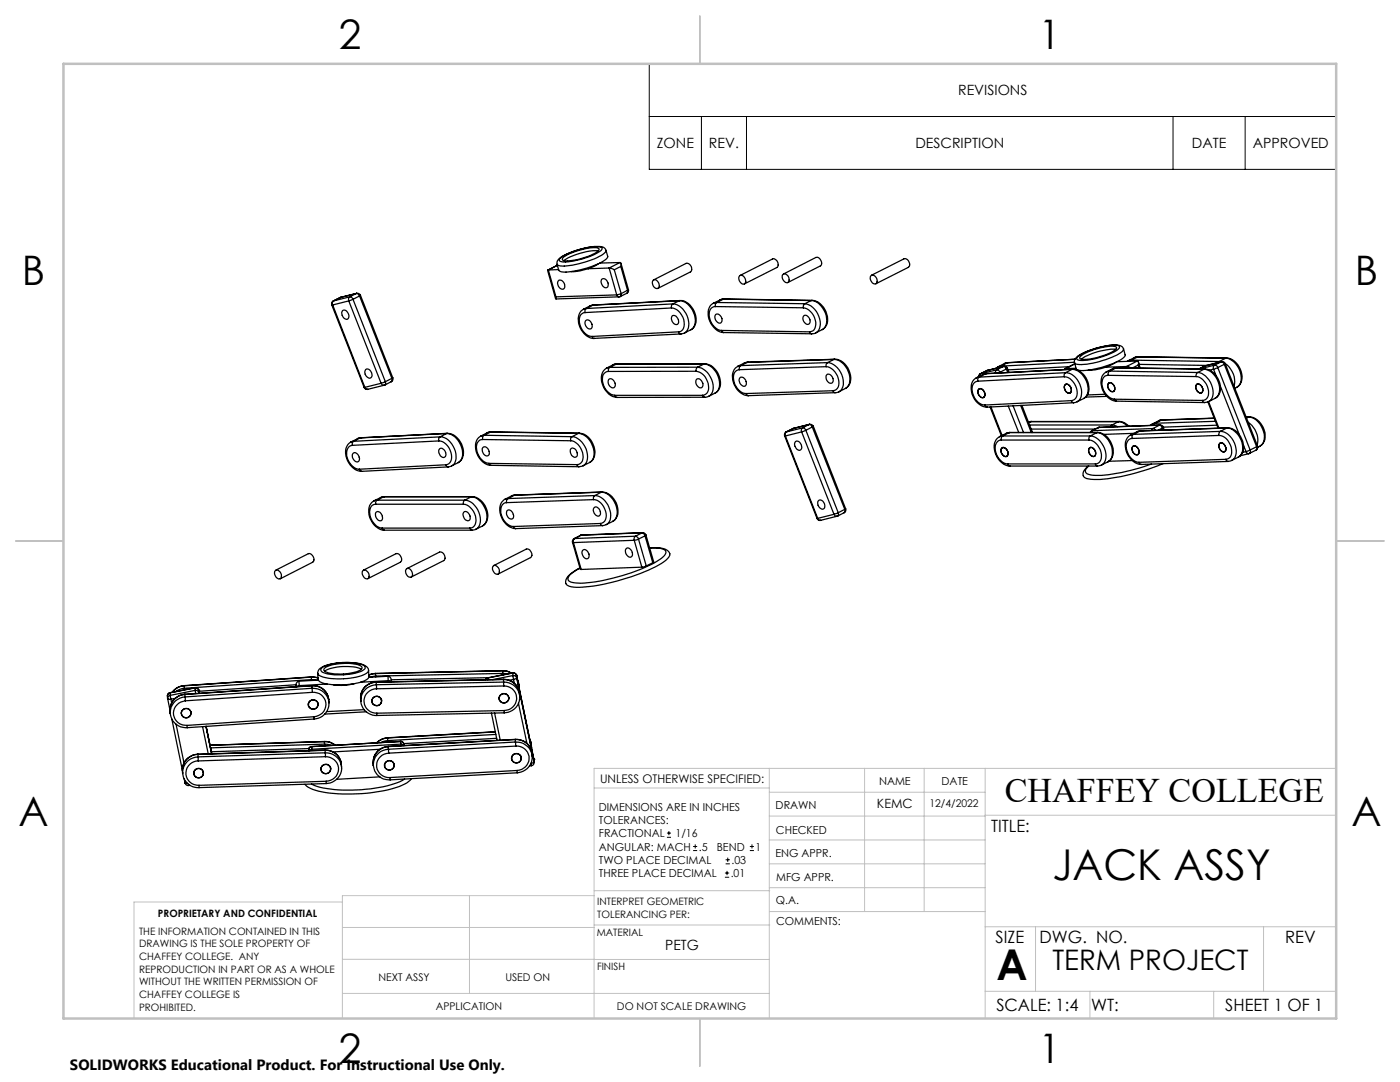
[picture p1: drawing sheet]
<svg xmlns="http://www.w3.org/2000/svg" width="279mm" height="216mm" viewBox="0 0 279 216" stroke-linecap="round" stroke-linejoin="round" font-family="sans-serif">
<g fill="none" stroke="#000" stroke-width=".25">
<path d="M67.8 59.4l.1-.1-1.4 .7M69.8 59.2a.63 .63 0 0 0-.2 .8M69.8 59.2l.4 .1 .2 .4M69.8 59.2l-3.2 .8M70.4 59.7l-.8 .3M70.4 59.7l6.5 16.5M71.1 58.6l.4 .1 .3 .4M71.1 58.6l-1.3 .6M71.2 58.5a.66 .66 0 0 1 .7 .4M71.2 58.5l-3.3 .9-1.3 .6M71.2 58.5l-.1 .1M71.8 59.1l-1.4 .6"/>
<path d="M71.8 59.1l6.4 16.4M71.9 58.9l-.1 .2M71.9 58.9l6.5 16.5M109.4 53.9l-.1 .1 1.6 5.6M109.4 53.9l1.8-1-1.9 1M109.4 53.9l1.5 5.3M110.9 59.2v.5l12.6-.5M111.2 52.7v.1a3.9 3.9 0 0 0 3 .1l.7-.1a12.6 12.6 0 0 0 5.9-2.5l.1-.3 .4 1.2a3.4 3.4 0 0 1-2.3 1.6 15.5 15.5 0 0 1-7.1 1.4l-.4-.3zM111.4 56.1a.9 .9 0 0 1 1 0 .9 .9 0 0 1 .3 .9 .57 .57 0 0 1-.4 .7 .57 .57 0 0 1-.7-.3l-.2-.3a.96 .96 0 0 1 0-1zM111.5 53.8l-2.1 .1M111.9 51.5a13.8 13.8 0 0 1 8-2.2l.2 .1 .1 .3a8.3 8.3 0 0 1-4.6 2.1 6.8 6.8 0 0 1-3.9 .3l-.1-.3zM112.4 51.4a11.7 11.7 0 0 1 6.9-1.9l.3 .3a7.7 7.7 0 0 1-4.3 2 4.4 4.4 0 0 1-3 .1z"/>
<path d="M117.4 53.6a9.7 9.7 0 0 1-3.5 .6M119.4 52.6l-2 1M119.4 50.1a12.4 12.4 0 0 0-6.9 1.9M120.1 55.8a.83 .83 0 0 1 1.3 .7 .61 .61 0 0 1-.2 .9 .61 .61 0 0 1-.9-.3l-.4-.9zM120.9 50l-.2-.5a4.2 4.2 0 0 0-3.1-.2l-.6 .1a12.2 12.2 0 0 0-5.6 2.5l-.2 .4v.4M121.6 53.5l1 .3M121.6 53.5l1.5 5.3M121.6 53.5l-4.2 .1M122.6 53.8l1.4 4.8M123.1 58.8l.2 .4h.2M123.1 58.8l-12.2 .4M123.7 52.4a.49 .49 0 0 1 .2 .8"/>
<path d="M123.7 52.4l-2.1 1.1M123.7 52.4l-4 .1M123.8 59.2h-.3M123.9 53.2l-1.3 .6M123.9 53.2l1.3 4.7M123.9 52.6l1.5 5.2M124 58.6l-.9 .2M124 58.6l-.2 .6M125.1 58.5l-1.3 .7M125.2 57.9l.1 .4-.2 .2M125.2 57.9l-1.2 .7M125.4 57.8l-.1 .5-.2 .2"/>
<path d="M125.4 57.8l-.2 .1M130.4 55.9a1 1 0 0 1 1 .3 1 1 0 0 1 .1 1.1 .77 .77 0 0 1-.9 .1 .77 .77 0 0 1-.4-.8zM130.5 55.8l6.4-3.2a1.04 1.04 0 0 1 1 .5 1.04 1.04 0 0 1-.1 1.2l-6.5 3.2M135.7 60a3.7 3.7 0 0 1 3.2 4l-.3 1.1-.7 .7M135.7 60h-.1M135.7 60l-17.4 .9M144.4 59.7h-.4l-1.6 .8M144.4 59.7l-1.3 .7M144.4 59.7l17.5 .3M144.5 59.7l-.8 .2M144.5 59.7h-.1M144.5 59.7l17.6 .2"/>
<path d="M147.6 55a.97 .97 0 0 1 1.1 .5 .97 .97 0 0 1-.2 1.2 1.12 1.12 0 0 1-.9-1.7zM147.7 55l6.5-3.3a1.03 1.03 0 0 1 1 .5 1.03 1.03 0 0 1-.2 1.2l-6.4 3.3M156.1 54.9a.82 .82 0 0 1 1-.1 .82 .82 0 0 1 .4 .8 .59 .59 0 0 1-.4 .8 .59 .59 0 0 1-.7-.4l-.3-.6zM156.4 54.7l6.4-3.3a1.06 1.06 0 0 1 1 .5 1.06 1.06 0 0 1-.1 1.2l-6.5 3.3M161.9 60a4 4 0 0 1 3.1 4 1.84 1.84 0 0 1-.9 1.8M161.9 60l-1.3 .6M162.1 59.9a3.7 3.7 0 0 1 2.6 5.3l-.6 .6M162.1 59.9l-.2 .1M173.8 55a.97 .97 0 0 1 1.1 .5 .97 .97 0 0 1-.2 1.2 1.12 1.12 0 0 1-.9-1.7zM173.9 54.9l6.5-3.3a1.04 1.04 0 0 1 1 .6 1.04 1.04 0 0 1-.1 1.1l-6.5 3.3M66.2 60.9h.2M66.2 60.9l6.5 16.4"/>
<path d="M66.4 60.9l6.4 16.4M66.5 60a.65 .65 0 0 0-.3 .9M66.5 60h.1M66.6 60l-.3 .5 .1 .4M68.4 62a1.03 1.03 0 0 1 1 .3 1.03 1.03 0 0 1 .2 1.1l-.1 .2a1.03 1.03 0 0 1-1.1-.3 1.03 1.03 0 0 1-.1-1.1zM69.6 60l6.5 16.5M69.6 60l-3.2 .9M72.7 77.3a.57 .57 0 0 0 .7 .4M72.7 77.3h.1M72.8 77.3l.3 .3 .3 .1M73 73.7a1.03 1.03 0 0 1 1.1 .4 1.03 1.03 0 0 1 .1 1.1 .65 .65 0 0 1-.7 .2 .65 .65 0 0 1-.5-.4l-.2-.6zM76.1 76.5l.2 .3 .4 .1"/>
<path d="M76.1 76.5l-3.3 .8M76.7 76.9l-3.3 .8M76.8 76.8l-.1 .1M76.9 76.2l-.8 .3M76.9 76.2l.1 .3-.2 .3M78.1 76.2l-1.3 .6M78.2 75.5v.5l-.1 .2M78.2 75.5l-1.3 .7M78.4 75.4a.59 .59 0 0 1-.3 .8M78.4 75.4l-.2 .1M116.5 61.7a2.77 2.77 0 0 0-.7 3.7 3.2 3.2 0 0 0 2.8 2.1M116.8 62.4a1.44 1.44 0 0 0-1.2 2 3.1 3.1 0 0 0 2.6 2.7"/>
<path d="M116.8 64a.7 .7 0 0 1 1.2 .4l.1 .3a.61 .61 0 0 1-.1 .9 .61 .61 0 0 1-.9-.3l-.4-.8zM117 61.6l-.3 .4 .1 .4M117 61.6l-.5 .1M118.2 67.1l.1 .3 .3 .1M118.3 60.9h.2l-.8 .2M118.3 60.9l-1.8 .8M118.3 60.9l-1.3 .7M121.1 73.4a2.63 2.63 0 0 0-.7 3.6 3.3 3.3 0 0 0 2.8 2.3M121.4 74.1a1.42 1.42 0 0 0-1.2 1.9 3.2 3.2 0 0 0 2.5 2.9M121.5 75.7a.95 .95 0 0 1 1.3 1.1 .58 .58 0 0 1-.4 .6 .58 .58 0 0 1-.7-.4l-.3-.5zM121.7 73.3l-.2 .2-.1 .6M121.7 73.3l-.6 .1"/>
<path d="M122.4 72.8l-1.3 .6M122.7 78.9l.5 .4M122.7 78.9h17.5M123 72.6l-.6 .2M123 72.6l-1.3 .7M123 72.6h17.5M123.2 72.6l-.8 .2M123.2 72.6h-.2M123.2 72.6h17.5M134 61.5a3.1 3.1 0 0 1 2.2 4.3l-.5 .4h-.3M134 61.5l-17.2 .9M134.2 63a1.11 1.11 0 0 1 1.1 .6 1.11 1.11 0 0 1-.1 1.1 1.11 1.11 0 0 1-1-.5 1.11 1.11 0 0 1 0-1.2z"/>
<path d="M134.3 60.6l-.3 .5v.4M134.3 60.6a4 4 0 0 1 2.9 5.2l-.6 .7M134.3 60.6l-17.3 1M135.4 66.2l.2 .3 .3 .1M135.4 66.2l-17.2 .9M135.6 60a3.9 3.9 0 0 1 3.2 3.9l-.1 .5a1.68 1.68 0 0 1-.8 1.4l-1.3 .7M135.6 60l-1.3 .6M135.9 66.6l-17.3 .9M136.6 66.5l-.7 .1M138.9 74.1a3.1 3.1 0 0 1 2.2 4.4l-.9 .4M138.9 74.1h-17.5M139 75.7a.95 .95 0 0 1 1.3 1.1 .58 .58 0 0 1-.4 .6 .58 .58 0 0 1-.7-.4l-.3-.5z"/>
<path d="M139.2 73.3l-.2 .2-.1 .6M139.2 73.3a4 4 0 0 1 3 4.9l-.4 .6-.4 .3M139.2 73.3h-17.5M140.2 78.9l.2 .3 .3 .1M140.5 72.6a3.9 3.9 0 0 1 2.8 5.3l-.6 .5M140.5 72.6l-1.3 .7M140.7 72.6a3.7 3.7 0 0 1 2.7 5.2l-.7 .6M140.7 72.6h-.2M140.7 79.3h-17.5M141.4 79.1l-.7 .2M142.4 60.5a2.62 2.62 0 0 0-.8 3.6 3.4 3.4 0 0 0 2.8 2.3M142.7 78.4l-1.3 .7"/>
<path d="M142.8 61.2a1.59 1.59 0 0 0-1.2 2.3 3 3 0 0 0 2.4 2.4M142.8 61.2l17.5 .2M142.8 62.8a1 1 0 0 1 1.1 .2 1 1 0 0 1 .2 1.1 .58 .58 0 0 1-.6 .4 .58 .58 0 0 1-.5-.4l-.3-.6zM143.1 60.4a.65 .65 0 0 0-.3 .8M143.1 60.4l-.7 .1M143.1 60.4l17.5 .2M144 65.9l.1 .4 .3 .1M144 65.9l17.6 .3M144.4 66.4l17.6 .2M147.2 73.1a2.68 2.68 0 0 0-.7 3.7 3.3 3.3 0 0 0 2.9 2.2M147.6 73.8a1.46 1.46 0 0 0-1.2 1.9 3.1 3.1 0 0 0 2.5 2.8M147.8 75.3a1.09 1.09 0 0 1 1 .6 1.09 1.09 0 0 1-.1 1.1 1.09 1.09 0 0 1-1-.5 1.09 1.09 0 0 1 .1-1.2z"/>
<path d="M147.8 73l-.2 .2v.6M148.5 72.5l-1.3 .6 .6-.1M148.9 78.5l.2 .3 .3 .2M149.1 72.3l-.6 .2M149.1 72.3l-1.3 .7M149.3 72.2l-.8 .3M149.3 72.2l-.2 .1M160.3 61.4a3.2 3.2 0 0 1 2.2 4.4l-.9 .4M160.4 63.1a.97 .97 0 0 1 1.1 .2 .97 .97 0 0 1 .1 1.1 .59 .59 0 0 1-.5 .3 .59 .59 0 0 1-.6-.4l-.2-.5zM160.6 60.6a.69 .69 0 0 0-.3 .8M160.6 60.6a4 4 0 0 1 2.8 5.3l-.6 .5M161.6 66.2l.1 .3 .3 .1"/>
<path d="M162.8 66.4l-.8 .2M164.1 65.8l-1.3 .6M164.9 73.2a3.2 3.2 0 0 1 2.2 4.3l-.2 .3-.7 .2M164.9 73.2l-17.3 .6M165.1 74.7a1.09 1.09 0 0 1 1 .6 1.09 1.09 0 0 1-.1 1.1 1.09 1.09 0 0 1-1-.5 1.09 1.09 0 0 1 .1-1.2zM165.1 72.4l-.2 .4v.4M165.1 72.4a4 4 0 0 1 2.9 5.2l-.6 .6M165.1 72.4l-17.3 .6M166.2 78l.3 .3 .2 .1M166.2 78l-17.3 .5M166.4 71.7a3.8 3.8 0 0 1 3.2 3.9 1.93 1.93 0 0 1-.9 1.9M166.4 71.7l-1.3 .7"/>
<path d="M166.4 71.7l-17.3 .6M166.6 71.7a3.7 3.7 0 0 1 2.8 5.2l-.7 .6M166.6 71.7h-.2M166.6 71.7l-17.3 .5M166.7 78.4l-17.3 .6M167.4 78.2l-.7 .2M168.7 77.5l-1.3 .7M194.9 75.4a2.71 2.71 0 0 0-.7 3.7 3.4 3.4 0 0 0 2.8 2.1M195.2 76.1a1.68 1.68 0 0 0-1.1 2.4 2.88 2.88 0 0 0 2.5 2.3M195.3 77.7a.9 .9 0 0 1 .9 .1 .9 .9 0 0 1 .4 .9 .57 .57 0 0 1-.4 .7 .57 .57 0 0 1-.7-.4l-.3-.5zM195.3 77.7a.96 .96 0 0 1 1.1 .5 .96 .96 0 0 1-.2 1.1 1.12 1.12 0 0 1-.9-1.6zM195.4 75.2l-.2 .4v.5"/>
<path d="M195.6 77.5l-.2 .1M195.6 74.6l-.3 .6M195.7 74.6l-.3 .5M195.7 74.6h-.1M196.1 74.8l-1.3 .6 .6-.2M196.4 79.2l-.1 .1M196.7 74.6l.2-.1-.8 .3M196.7 74.6l-.6 .2M196.7 74.6l-1.3 .6M196.9 73.9h.1M196.9 73.9l-1.3 .7M197 73.9l-1.3 .7"/>
<path d="M198.9 73.8l.4 .1 .3 .4M198.9 73.8l-.1 .1-.1 .6M198.9 73.8l-3.2 .8M199.2 73.2l-.4 .3M199.6 74.3l-.4 .1M199.6 74.3v.1M199.7 73.1l-.2 .2M199.7 73.1l-.5 .1M200.2 73.1l.3 .1 .3 .4M200.2 73.1l-1.3 .7M200.3 73.1l.5 .1 .2 .3M200.3 73.1l-3.3 .8"/>
<path d="M200.3 73.1h-.1M200.5 72.5l-1.3 .7M200.8 73.6l-1.2 .7M200.8 73.6l.3 .7M201 72.4l-.5 .1M201 73.5l-.2 .1M201 73.5l.4 .8M201 72.4l-1.3 .7M201.2 72.4l-.8 .2M201.2 72.4h-.2M201.2 72.4l13.4-.7-13.6 .7M212.4 75.2a3.1 3.1 0 0 1 2.3 4.3l-.9 .4"/>
<path d="M212.4 75.2l-17.2 .9M212.5 76.8l.2-.1a1.01 1.01 0 0 1 1 .6 1.01 1.01 0 0 1-.3 1.2 1.21 1.21 0 0 1-.9-1.7zM212.6 76.8a.97 .97 0 0 1 1.1 .5 .97 .97 0 0 1-.2 1.1 1.09 1.09 0 0 1-.9-1.6zM212.6 73.6l1.9-1-1.8 1M212.7 74.4l-.3 .4v.4M212.7 74.4a3.9 3.9 0 0 1 3.1 4.3 1.75 1.75 0 0 1-.8 1.5M212.7 74.4l-17.3 .8M212.7 73.6h-.2l.1 .1M212.7 73.6v.1M212.8 76.6l-.1 .1M213.4 73.2l-12.2 .6M213.7 78.3l-.2 .1"/>
<path d="M213.8 79.9l.5 .5M213.8 79.9l-17.2 .9M214 73.7a4 4 0 0 1 2.9 5.2l-.6 .6-1.3 .7M214 73.7l-1.3 .7M214.1 73.7a3.7 3.7 0 0 1 2.7 5.4l-.5 .4M214.1 73.7h-.1M214.1 73.7l-17.4 .9M214.4 72.3l-14.7 .8M214.7 73.5l-2 .1M215.1 71.1a13.8 13.8 0 0 1 8.1-2.1h.1a.58 .58 0 0 1-.4 .9 13.8 13.8 0 0 1-7.7 1.9l-.3-.2zM215.6 71.1a12.1 12.1 0 0 1 6.9-2l.3 .2a1.44 1.44 0 0 1-1.1 1.1l-.5 .2a10.8 10.8 0 0 1-5.5 1l-.2-.2zM220.6 78.7l-3.6 .1"/>
<path d="M220.6 73.3a8.9 8.9 0 0 1-3.4 .6M220.8 74.2a2.71 2.71 0 0 0-.8 3.6 3.5 3.5 0 0 0 2.8 2.2M220.9 79.1l-4.3 .1M221.2 74.9a1.58 1.58 0 0 0-1.2 2.3 3.1 3.1 0 0 0 2.4 2.5M221.2 74.9l17.5 .2M221.2 76.5a.97 .97 0 0 1 1.1 .2 .97 .97 0 0 1 .2 1.1 .59 .59 0 0 1-.6 .4 .59 .59 0 0 1-.5-.4l-.3-.5zM221.3 76.5a.97 .97 0 0 1 1 .5 .97 .97 0 0 1-.2 1.1 1.12 1.12 0 0 1-.8-1.6zM221.4 74l-.2 .3v.6M221.4 74l-.6 .2M221.4 74l17.6 .3M221.5 76.3l-.2 .1M222.4 78l-.2 .1"/>
<path d="M222.4 79.7l.4 .3M222.4 79.7l17.6 .2M222.7 72.3l-2.1 1M222.7 69.7a11.9 11.9 0 0 0-6.9 2M222.7 73.4h.2l-.9 .2M222.7 73.4l-.6 .2-1.3 .6M222.7 73.4l17.8 .2M222.7 73.4l-1.3 .6M224.2 69.6a1.89 1.89 0 0 0-2.3-.7 15.6 15.6 0 0 0-7 2.4l-.4 .5v.6M224.2 69.6l.3 1.4a8.3 8.3 0 0 1-4.1 2.1 11.2 11.2 0 0 1-5.5 .7l-.4-1.4M224.2 69.6v.2a6.3 6.3 0 0 1-3.5 2 11 11 0 0 1-6.1 .8l-.1-.2M224.8 73.1l.9 .3"/>
<path d="M224.8 73.1l-4.2 .2M224.8 73.1l.1 .3M225.1 72l-.1 .1M225.7 71.9l-.1 .2M225.7 71.9l17.6 .2M226.4 71.4l-1.3 .6 .6-.1M227 72a.52 .52 0 0 1 .2 .8M227 72l-2.2 1.1M227 72l-4 .2M227 71.2l-.6 .2M227 71.2l-1.3 .7M227 71.2l17.6 .3"/>
<path d="M227.2 72.8l-1.2 .6M227.2 72.8l.1 .6M227.2 72.2l.3 1.2M227.2 71.2l-.8 .2M227.2 71.2h-.2M227.2 71.2l17.6 .2M227.3 72.7l13.5 .2M238.7 75.1a3.1 3.1 0 0 1 2.1 4.4l-.8 .4M238.8 76.8a.94 .94 0 0 1 .9 .1 .94 .94 0 0 1 .4 .9 .58 .58 0 0 1-.5 .7 .58 .58 0 0 1-.7-.4l-.2-.6zM238.8 76.7a.97 .97 0 0 1 1.1 .5 .97 .97 0 0 1-.2 1.2 1.09 1.09 0 0 1-.9-1.7zM239 74.3l-.2 .2-.1 .6M239 74.3a4 4 0 0 1 3.1 3.6 2.1 2.1 0 0 1-.9 2.3"/>
<path d="M239 76.6l-.1 .1M239.9 78.3l-.1 .1M240 79.9l.4 .4M240.3 73.7a4 4 0 0 1 2.8 5.3l-.6 .5-1.3 .6M240.3 73.7l-1.3 .6M240.4 73l-1.1 .6M240.4 73h.1M240.5 73.6a3.8 3.8 0 0 1 2.7 5.3l-.7 .5M240.5 73h.1M240.5 73.6l-.2 .1M242.2 73.7l.5 1.3M242.2 73.7l-.8 .2"/>
<path d="M242.4 72.8a.66 .66 0 0 0-.2 .9M242.4 72.8l.5 .2 .1 .3M242.4 72.8l-3 .8M243 73.3l-.8 .4M243 73.3l6.5 16.5M243.3 72.1l-.2 .3M243.3 72.1l.4 .1M243.6 77.1l3.7 9.6M243.7 72.2l.4 .1 .2 .4M243.7 72.2l-1.3 .6M243.8 72.2a.57 .57 0 0 1 .7 .4M243.8 72.2l-3.3 .8"/>
<path d="M243.8 72.2h-.1M244.3 72.7l-1.3 .6M244.3 72.7l6.5 16.4M244.5 72.5a4.3 4.3 0 0 1 1.8 4.5M244.5 72.6l-.2 .1M244.5 72.6l6.5 16.4M244.6 71.5a4 4 0 0 1 3.1 4 1.85 1.85 0 0 1-1.2 2M244.6 71.5l-1.3 .6M244.8 71.4a3.8 3.8 0 0 1 2.7 5.3l-.7 .6M244.8 71.4l-.2 .1M70 88.2a2.71 2.71 0 0 0-.6 3.7 3.4 3.4 0 0 0 2.8 2.2M70.3 88.9a1.73 1.73 0 0 0-1 2.4 2.98 2.98 0 0 0 2.4 2.3"/>
<path d="M70.4 90.5a.7 .7 0 0 1 1.2 .4l.1 .3a.6 .6 0 0 1-.2 .9 .6 .6 0 0 1-.8-.3l-.4-.5zM70.6 88.1l-.2 .2-.1 .6M70.6 88.1l-.6 .1M71.7 93.6l.5 .5M71.9 87.4l.1-.1-.7 .3M71.9 87.4l-1.9 .8M71.9 87.4l-1.3 .7M75.3 99.8a2.11 2.11 0 0 0-1.7 2.8 3.7 3.7 0 0 0 3.1 3.2M75.3 99.8a.65 .65 0 0 0-.3 .8M75.3 99.8h17.5M75.9 99.3l-1.3 .6M76.6 99.1l-.7 .2"/>
<path d="M76.6 99.1l-1.3 .7M76.6 99.1h17.5M76.7 99.1l-.8 .2M76.7 99.1h-.1M76.7 99.1h17.5M87.6 88a3.1 3.1 0 0 1 2.2 4.3l-.8 .4M87.6 88l-17.3 .9M87.8 89.5a1.06 1.06 0 0 1 1 .6 1.06 1.06 0 0 1-.1 1.1 1.09 1.09 0 0 1-1-.6 1.09 1.09 0 0 1 .1-1.1zM87.8 87.2a.65 .65 0 0 0-.2 .8M87.8 87.2a3.8 3.8 0 0 1 3.2 3.9v.4a1.68 1.68 0 0 1-.9 1.5M87.8 87.2l-17.2 .9M89 92.7l.4 .5"/>
<path d="M89 92.7l-17.3 .9M89.1 86.5a3.9 3.9 0 0 1 3.2 3.9 1.89 1.89 0 0 1-.9 1.9M89.1 86.5l-1.3 .7M89.3 86.5a3.7 3.7 0 0 1 2.6 5.4l-.5 .4M89.3 86.5h-.2M89.3 86.5l-17.4 .9M89.4 93.2l-17.2 .9M90.1 93l-.7 .2M91.4 92.3l-1.3 .7M92.8 99.8a.65 .65 0 0 0-.3 .8M92.8 99.8a3.9 3.9 0 0 1 2.8 5.3l-.6 .5M94.1 99.1a4 4 0 0 1 2.9 4.9l-.7 1"/>
<path d="M94.1 99.1l-1.3 .7M94.2 99.1a3.7 3.7 0 0 1 2.7 5.3l-.6 .6M94.2 99.1h-.1M96 87a2.62 2.62 0 0 0-.8 3.6 3.3 3.3 0 0 0 2.8 2.3M96.3 87.7a1.57 1.57 0 0 0-1.1 2.3 3.1 3.1 0 0 0 2.4 2.5M96.3 89.3a.92 .92 0 0 1 1 .1 .92 .92 0 0 1 .3 .9 .58 .58 0 0 1-.4 .7 .58 .58 0 0 1-.7-.4l-.2-.5zM96.3 87.7l17.6 .2M96.6 86.9l-.3 .4v.4M96.6 86.9l-.6 .1M96.6 86.9l17.6 .2M97.2 86.4l-1.2 .6M97.6 92.5l.4 .4"/>
<path d="M97.6 92.5l17.5 .2M97.9 86.2l-.7 .2M97.9 86.2l-1.3 .7M97.9 86.2l17.6 .3M98 92.9l17.5 .2M98.1 86.2l-.9 .2M98.1 86.2h-.2M98.1 86.2l17.5 .2M100.8 99.6a2.71 2.71 0 0 0-.7 3.7 3.4 3.4 0 0 0 2.8 2.2M101.4 99.5a.65 .65 0 0 0-.3 .8M101.4 99.5l-.6 .1M102.7 98.8h.1l-.7 .2"/>
<path d="M102.7 98.8l-1.9 .8M102.7 98.8l-1.3 .7M113.9 87.9a3.1 3.1 0 0 1 2.1 4.4l-.5 .4h-.4M113.9 89.6a.93 .93 0 0 1 1 .1 .93 .93 0 0 1 .3 .9 .58 .58 0 0 1-.4 .7 .58 .58 0 0 1-.7-.4l-.3-.6zM114.2 87.1l-.3 .5v.3M114.2 87.1a4 4 0 0 1 3.1 4.1 1.85 1.85 0 0 1-.9 1.8M115.1 92.7l.4 .4M115.5 86.5a4 4 0 0 1 2.8 5.3l-.6 .5-1.5 .7-.7 .1M115.5 86.5l-1.3 .6M115.6 86.4a3.8 3.8 0 0 1 2.7 5.3l-.6 .6M115.6 86.4l-.1 .1M118.5 99.7a3.1 3.1 0 0 1 2.2 4.3l-.9 .5"/>
<path d="M118.5 99.7l-17.4 .6M118.7 98.9l-.3 .4 .1 .4M118.7 98.9a3.9 3.9 0 0 1 2.9 5.2l-.6 .6M118.7 98.9l-17.3 .6M120 98.2a4 4 0 0 1 3 4.8l-.1 .4-.6 .6-1.3 .7M120 98.2l-1.3 .7M120.2 98.2a3.7 3.7 0 0 1 2.8 5.2l-.7 .6M120.2 98.2h-.2M120.2 98.2l-17.5 .6M156.6 87h.1M156.6 87l6.5 16.4M156.7 87l6.5 16.4"/>
<path d="M156.9 86.2a.69 .69 0 0 0-.3 .8M156.9 86.2h.1M157 86.2a.63 .63 0 0 0-.3 .8M158.2 85.5l-1.3 .7M158.3 85.5h-.1M158.8 88.1a1.03 1.03 0 0 1 1 .4 1.03 1.03 0 0 1 .1 1.1 .62 .62 0 0 1-.6 .2 .62 .62 0 0 1-.5-.4 1 1 0 0 1 0-1.3zM160 86.2l6.4 16.4M160 86.2l-3.3 .8M160.2 85.4a.63 .63 0 0 0-.2 .8M160.2 85.4l.3 .1 .3 .4M160.2 85.4l-3.2 .8M160.8 85.9l-.8 .3"/>
<path d="M160.8 85.9l6.5 16.4M161.5 84.7l.4 .2 .2 .3M161.5 84.7l-1.3 .7M161.5 84.7l-3.2 .8-1.3 .7M161.6 84.7h.4l.3 .4M161.6 84.7l-3.3 .8M161.6 84.7h-.1M162.1 85.2l-1.3 .7M162.1 85.2l6.5 16.4M162.3 85.1l-.2 .1M162.3 85.1l6.5 16.4M163.4 99.9a1.03 1.03 0 0 1 1 .3 1.03 1.03 0 0 1 .2 1.1 .65 .65 0 0 1-.7 .3 .65 .65 0 0 1-.5-.5l-.2-.6z"/>
<path d="M196.6 80.8l.1 .3 .3 .1M197.6 81.2l2.2 5.8M197.8 81.2l2.2 5.7M199.5 87.1a2.63 2.63 0 0 0-.7 3.6 3.5 3.5 0 0 0 2.7 2.3M199.8 89.6a.82 .82 0 0 1 .9-.1 .82 .82 0 0 1 .5 .8 .59 .59 0 0 1-.4 .8 .59 .59 0 0 1-.8-.5l-.2-.5zM199.8 87.8a1.64 1.64 0 0 0-1.1 2.4 3 3 0 0 0 2.4 2.4M199.8 87.8h17.5M199.9 89.5a.81 .81 0 0 1 .9-.1 .81 .81 0 0 1 .4 .8 .61 .61 0 0 1-.3 .9 .61 .61 0 0 1-.8-.4l-.3-.5zM200.1 87l-.3 .3v.5M200.1 87l-.6 .1M200.1 87h17.5M200.2 89.3l-.2 .1"/>
<path d="M200.8 86.5l-1.3 .6M201 91l-.1 .1M201.1 92.6l.2 .3 .2 .1M201.1 92.6h17.5M201.2 81l2.1 5.3M201.4 86.3l-.6 .2M201.4 86.3l-1.3 .7M201.4 86.3h17.5M201.5 86.3l-.7 .2M201.5 86.3h-.1M201.5 93h17.5M201.5 86.3h17.5"/>
<path d="M202.2 81l2.1 5.3M203.7 80.9l2.1 5.4M203.9 80.9l2.2 5.4M205.2 84.2l.7-.1zM205.5 84.8h16.4M205.7 84.1l-.4 .2M205.8 85.6h12.8M214.3 80.4l-17.3 .8M215 80.2l-.7 .2M217.3 87.8a3.1 3.1 0 0 1 2.2 4.4l-.6 .3-.3 .1M217.4 89.4a.97 .97 0 0 1 1.1 .2 .97 .97 0 0 1 .2 1.1 .57 .57 0 0 1-.6 .4 .57 .57 0 0 1-.5-.4l-.3-.5zM217.5 89.4a.97 .97 0 0 1 1 .5 .97 .97 0 0 1-.2 1.2 1.09 1.09 0 0 1-.8-1.7z"/>
<path d="M217.6 87l-.2 .2-.1 .6M217.6 87a4 4 0 0 1 2.8 5.3l-.6 .5M217.7 89.3h-.2M217.8 86l-.2 .3M218 85.9l-.3 .4M218 85.9l-.2 .1M218.5 90.9l-.1 .1M218.6 92.6l.4 .4M218.9 86.3a4 4 0 0 1 3 4.9l-.4 .7-.4 .2M218.9 86.3l-1.3 .7M219 86.3a3.8 3.8 0 0 1 2.8 5.2l-.7 .6M219 86.3h-.1"/>
<path d="M219.1 85.3l-1.3 .7M219.3 85.3h-.2M219.3 85.3l-1.3 .6M219.4 85.3h-.3M219.4 85.3h-.1M219.8 92.8l-.8 .2M221.1 92.1l-1.2 .7M221.9 84.8l-.2 .4M221.9 84.8l1.1 .3M222.8 80l17.6 .3M223.2 84.1a2.56 2.56 0 0 1 1.8 1M223.2 84.1l-1.3 .7"/>
<path d="M223.4 84.1l.8 .2 1.1 .8M223.4 84.1h-.2M223.4 84.1h-17.7M225.6 86.8a2.5 2.5 0 0 0-.8 3.2 3.6 3.6 0 0 0 3 2.7M226 87.5a1.66 1.66 0 0 0-1.1 2.4 3 3 0 0 0 2.4 2.4M226 91.9l-4.7 .1M226 89.1a.99 .99 0 0 1 1.1 .2 .99 .99 0 0 1 .2 1.1 .66 .66 0 0 1-.7 .4 .66 .66 0 0 1-.5-.6l-.2-.6zM226.1 89.1a1.01 1.01 0 0 1 1 .3 1.01 1.01 0 0 1 .2 1.1 .79 .79 0 0 1-1 .1 .79 .79 0 0 1-.3-.9zM226.2 86.7l-.3 .4 .1 .4M226.2 86.7l-.6 .1M226.3 88.9l-.1 .1M226.3 86.5l-6 .2"/>
<path d="M226.9 86.1l-1.3 .7M227.2 90.6l-.2 .1M227.3 92.3l.5 .4M227.5 86l-.6 .1M227.5 86l-1.3 .7M227.6 86l-.7 .2M227.6 86h-.1M229.8 92.6l-.6 .2a32.2 32.2 0 0 1-11.1 2h-.5a.8 .8 0 0 1-.8-.4 .8 .8 0 0 1 0-.9l.5-.5M229.9 84.6l-.3 .3M230.1 85.5l-.3 .4M230.1 85.5l.5 .4M230.1 85.5l-12.1 .4"/>
<path d="M230.5 84.5l-.2 .3M230.5 84.5l-.6 .1M231.4 84.8l.3 .1 .3 .5M231.4 84.8l-1.3 .7M231.4 84.8l-12.1 .5M231.5 84.8a.55 .55 0 0 1 .7 .5M231.5 84.8h-.1M231.5 84.8l-12.1 .5M231.8 83.8l-.3 .1-1.6 .7M231.8 83.8l-1.3 .7M232 83.8l-.8 .2M232 83.8h-.2"/>
<path d="M232 85.4l-.8 .4M232 85.4l.1 .4M232.1 92.5a39.2 39.2 0 0 1-13.8 3.2l-1-.1a1.1 1.1 0 0 1-1.2-.8 1.1 1.1 0 0 1 .5-1.3l.6-.5M232.2 85.3l-.2 .1M232.2 85.3l.1 .5M241.1 80.2l2 5.2M241.2 80.1l-.8 .2M241.2 80.2l2.1 5.2M242.3 83.4l-10.3 .4M242.3 83.5l-10.5 .3M242.6 84.1l-12.1 .4M242.9 84.8l-10.7 .4"/>
<path d="M243.3 86.9a3.1 3.1 0 0 1 2.2 4.3l-.8 .5M243.3 86.9l-17.3 .6M243.3 88.5a.7 .7 0 0 1 1.2 .5l.1 .3a.6 .6 0 0 1-.2 .8 .6 .6 0 0 1-.8-.3l-.3-.5zM243.4 88.5a1.04 1.04 0 0 1 1 .3 1.04 1.04 0 0 1 .2 1.1 .82 .82 0 0 1-.9 .1 .82 .82 0 0 1-.4-.9zM243.6 86.1a.65 .65 0 0 0-.3 .8M243.6 86.1a4 4 0 0 1 3 4.8l-.1 .4-.7 .6M243.6 86.1l-17.4 .6M243.7 88.3l-.2 .1M244.5 90l-.1 .1M244.7 91.7l.1 .2 .3 .2M244.7 91.7l-17.4 .6M244.8 85.4a3.9 3.9 0 0 1 3.2 3.9 1.94 1.94 0 0 1-.9 1.9"/>
<path d="M244.8 85.4l-1.2 .7M244.8 85.4l-17.3 .6M245 85.4a3.7 3.7 0 0 1 2.6 5.5l-.5 .3M245 85.4h-.2M245 85.4l-17.4 .6M245.1 92.1l-17.3 .6M245.8 91.9l-.7 .2M247.1 91.2l-1.3 .7M248.1 88.8l.6 1.3M248.7 90.1l.1 .3 .4 .1M248.7 90.1l-.7 .2M248.7 83.2h.6"/>
<path d="M248.7 83.2h.5M249.1 84.3a4.4 4.4 0 0 1 1.8 4.5M249.2 83.2a4 4 0 0 1 3 4.9l-.4 .6-.8 .6M249.2 83.2l-.4 .2M249.2 90.5l-1.7 .4M249.3 83.2a3.7 3.7 0 0 1 2.8 5.2l-.6 .6M249.3 83.2h-.1M249.4 90.5h-.2M249.5 89.8l-.8 .3M249.5 89.8a.45 .45 0 0 1-.1 .7M250.7 89.8l-1.3 .7M250.8 89.1l.1 .4-.2 .3"/>
<path d="M250.8 89.1l-1.3 .7M251 89a.69 .69 0 0 1-.3 .8M251 89l-.2 .1M55 113.8a.97 .97 0 0 1 1 .5 .97 .97 0 0 1-.2 1.2 1.09 1.09 0 0 1-.8-1.7zM55 113.8l6.5-3.3a1.06 1.06 0 0 1 1 .6 1.06 1.06 0 0 1-.1 1.1l-6.5 3.3M72.5 113.8a.97 .97 0 0 1 1 .5 .97 .97 0 0 1-.2 1.2 1.12 1.12 0 0 1-.8-1.7zM72.5 113.8l6.5-3.3a1.06 1.06 0 0 1 1 .6 1.06 1.06 0 0 1-.1 1.1l-6.5 3.3M75 100.6a1.64 1.64 0 0 0-1.1 2.4 3.1 3.1 0 0 0 2.4 2.4M75 100.6h17.5M75 102.2a.93 .93 0 0 1 1 .1 .93 .93 0 0 1 .3 1 .56 .56 0 0 1-.4 .7 .56 .56 0 0 1-.7-.5l-.2-.5zM76.3 105.4l.4 .4M76.3 105.4h17.5"/>
<path d="M76.7 105.8h17.5M81.1 113.5a.98 .98 0 0 1 1 .3 .98 .98 0 0 1 .2 1.1 .6 .6 0 0 1-.6 .3 .6 .6 0 0 1-.5-.5l-.2-.2a.83 .83 0 0 1 .1-1zM81.2 113.5l6.5-3.3a1.02 1.02 0 0 1 1 .5 1.02 1.02 0 0 1-.2 1.2l-6.4 3.2M92.5 100.6a3.1 3.1 0 0 1 2.1 4.4l-.2 .2-.6 .2M92.5 102.2a.92 .92 0 0 1 1 .1 .92 .92 0 0 1 .3 1 .58 .58 0 0 1-.4 .6 .58 .58 0 0 1-.7-.4l-.1-.2a.9 .9 0 0 1-.1-1.1zM93.8 105.4l.4 .4M95 105.6l-.8 .2M96.3 105l-1.3 .6M98.5 112.9a.97 .97 0 0 1 1 .5 .97 .97 0 0 1-.2 1.2 1.12 1.12 0 0 1-.8-1.7zM98.5 112.9l6.5-3.3a1.04 1.04 0 0 1 1 .5 1.04 1.04 0 0 1-.1 1.2l-6.5 3.2M101.1 100.3a1.46 1.46 0 0 0-1.2 2 3.2 3.2 0 0 0 2.6 2.8M101.2 101.9a.95 .95 0 0 1 1.3 1 .64 .64 0 0 1-.6 .7 .64 .64 0 0 1-.7-.6l-.1-.6z"/>
<path d="M102.5 105.1l.1 .2 .3 .2M114.3 108.2l1.5 5.4h.2M114.3 108.2l.1 .1M114.4 108.3l1.6 5.3M114.6 107.5l-.3 .3v.4M114.7 107.5l-.3 .4v.4M114.7 107.5h-.1M115.9 106.8h.2zM116 106.8l-1.4 .7M116.2 109.9a.7 .7 0 0 1 1.2 .4l.1 .3a.61 .61 0 0 1-.2 .8 .61 .61 0 0 1-.8-.2l-.4-.9zM118.5 101.4a.7 .7 0 0 1 1.2 .4l.1 .3a.6 .6 0 0 1-.2 .8 .6 .6 0 0 1-.9-.3l-.1-.2a.9 .9 0 0 1-.1-1zM119.8 104.5l.5 .4"/>
<path d="M119.8 104.5l-17.3 .6M120.3 104.9l-17.4 .6M121 104.7l-.7 .2M124.9 109.5a.7 .7 0 0 1 1.2 .5l.1 .2a.6 .6 0 0 1-.2 .9 .6 .6 0 0 1-.9-.3l-.3-.5zM126.6 107.8l1.5 5.4M126.6 107.8l-12.2 .5M126.8 107l-.2 .3v.5M126.8 107l.5 .2 .1 .4M126.8 107l-12.1 .5M127.4 107.6l-.8 .2M127.4 107.6l1.6 5.3M128.1 113.2l-12.1 .4"/>
<path d="M128.1 106.3l.5 .3 .1 .3M128.1 106.3l-1.3 .7M128.3 106.3l.3 .1 .3 .4M128.3 106.3h-.2M128.3 106.3l-12.3 .5M128.7 106.9l-1.3 .7M128.7 106.9l1.6 5.4M128.9 106.8l1.6 5.3-.2 .2M128.9 106.8l-.2 .1M129 112.9l-.9 .3M129.6 109.3a5.4 5.4 0 0 1 3.8 .7l.3 .5M129.6 109.4a3.9 3.9 0 0 1 3.2 .5 1.33 1.33 0 0 1-.8 1.5 34.9 34.9 0 0 1-14.7 4.9 5.9 5.9 0 0 1-3.8-.4 1.03 1.03 0 0 1 .6-1.5l1.6-1.1"/>
<path d="M130.3 112.3l-1.3 .6M133.7 110.5v.2a5.2 5.2 0 0 1-2.9 2.4 39 39 0 0 1-16.3 4.1l-.5-.1a1.13 1.13 0 0 1-1.1-.8 1.13 1.13 0 0 1 .4-1.3l.8-.7 1.6-1M163.1 103.4a.57 .57 0 0 0 .7 .4M163.1 103.4h.1M163.2 103.4l.3 .4h.3M166.4 102.6l.3 .4h.3M166.4 102.6l-3.2 .8M167 103l-3.2 .8M167.2 103h-.2M167.3 102.3l-.9 .3M167.3 102.3l.1 .4-.2 .3M168.5 102.3l-1.3 .7"/>
<path d="M168.6 101.6v.5l-.1 .2M168.6 101.6l-1.3 .7M168.8 101.5a.59 .59 0 0 1-.3 .8M168.8 101.5l-.2 .1M33.4 138.9v.5M33.4 139.4l.1 .1M33.5 139.5h.1M33.5 139.5h.6M33.5 139.5l.4 2.3M33.9 138.2a.68 .68 0 0 0-.5 .7M33.9 138.3a.59 .59 0 0 0-.5 .6M33.9 138.3l.1 .4"/>
<path d="M33.9 138.2v.1M34 138.7l.1 .8M34 138.7a.65 .65 0 0 0-.6 .7M34.1 139.5l.2 .8M35 139.3l-.9 .2M36.8 136.8h-.3a3.3 3.3 0 0 0-2.1 1.3l.1-.1a3.2 3.2 0 0 1 2.3-1.2M36.8 136.8h.1M36.8 136.8v.5M36.8 137.3l-1 .3-.7 .4M36.8 137.3v.4M36.9 138.5a3.2 3.2 0 0 0-3 3.4M36.9 138.6a3.2 3.2 0 0 0-2.9 3.8v-.2"/>
<path d="M36.9 138.5v.1M36.9 138.6v.5M36.9 139.1l.1 .7M36.9 139.1a3.2 3.2 0 0 0-2.9 3.1M37 139.8a2.46 2.46 0 0 0-2.4 2.7 2.46 2.46 0 0 0 2.7 2.2M38.9 137.2a.68 .68 0 0 1 .8 .5M38.9 137.2l-5 1M38.9 137.3v.5M38.9 137.3l-5 1M38.9 137.2v.1M38.9 137.8a.62 .62 0 0 1 .8 .5M38.9 137.8l.2 .6"/>
<path d="M38.9 137.8l-4.9 .9M39.7 137.7h.1M39.7 137.7l.1 .6M39.7 137.7v.6M39.7 138.3l-.1 .1M39.7 138.3h.1M59.1 136.6l-19.4 1.3M59.7 135.9a.83 .83 0 0 0-.6 1.1M59.7 135.9v.9M59.7 136.8l-.5 .2M59.7 136.8l.1 .2M62.1 135.1l1.4 .2-1.4-.2"/>
<path d="M62.1 135.1h.1M62.1 135.1l-25.3 1.7M62.1 135.1l.1 .5M62.2 135.6v.2M62.2 135.6l1.1 .1M62.2 135.6l-25.4 1.7M62.2 136.8a3.1 3.1 0 0 1 3.4 2.8M62.2 136.8h.1M62.2 136.8l-25.3 1.8M62.2 136.8l.1 .5M62.3 137.3v.8M62.3 137.3a3.2 3.2 0 0 1 3.4 2.9"/>
<path d="M62.3 137.3l-25.4 1.8M62.3 138.1a2.44 2.44 0 0 1 2.7 2.3 2.44 2.44 0 0 1-2.3 2.6M62.3 138.1l-25.3 1.7M63.5 135.7l-3.8 .2M63.7 133.5a8.4 8.4 0 0 1 5.3-1.3 7.4 7.4 0 0 1 4.2 .8 .78 .78 0 0 1 .3 .8 .78 .78 0 0 1-.6 .7 13.6 13.6 0 0 1-9.1 .3l-.3-.3-.1-.3zM64.1 133.4a8.2 8.2 0 0 1 5.2-1.2 6.5 6.5 0 0 1 3.4 .7 .43 .43 0 0 1 0 .7 11.1 11.1 0 0 1-7.5 .8l-1-.3a.44 .44 0 0 1-.1-.7zM64.7 133.4a8.1 8.1 0 0 1 5.8-.9l.9 .1 .7 .4a.65 .65 0 0 1-.6 .9 10.1 10.1 0 0 1-6.6 .1l-.3-.3zM65.3 136.5l-5.6 .3M65.6 139.6l.1 .6M70.7 136.4a10.3 10.3 0 0 1-4.2 .2M72 139.4v.5v-.2M72 139.7a3.1 3.1 0 0 0 3.2 3.1"/>
<path d="M72.1 133.6a9.6 9.6 0 0 0-6.7 0l-.6 .3M73.6 133.8v1.4a6.4 6.4 0 0 1-4.3 1.4 11.8 11.8 0 0 1-5.4-.5l-.4-.6-.1-1.2M74.2 139.7v.2M74.9 134.4l-1.3 .3 1.3-.3M74.9 134.4h.1M74.9 134.4l.1 .5M75 134.9l-1.2 .2M75 134.9v.2M75.1 136.1a3.1 3.1 0 0 0-3.1 3.3M75.1 136.1v.5M75.1 136.6v.8M75.1 136.6a3.2 3.2 0 0 0-3.1 3.1"/>
<path d="M75.1 137.4a2.44 2.44 0 0 0-2.5 2.5 2.44 2.44 0 0 0 2.6 2.4M76.1 139.6v.2M77.4 134.9a.79 .79 0 0 1 .7 .8M77.4 134.9l-3.8 .2M77.4 134.9l.1 .9M77.5 135.8l.6 .2M77.5 135.8l-5.5 .3M77.5 135.8v.3M97.3 135.3l-.4 .3 .4-.3M97.3 135.3l.1 .3M97.3 135.3h.1M97.5 135.2l-19.4 .5v.3"/>
<path d="M99.6 139.2v.2M100.3 133.8l.9 .1 .9 .4-.7-.3zM100.3 133.8h.1M100.3 133.8l-25.4 .6M100.3 133.8l.1 .6M100.4 134.4v.3M100.4 134.4l.8 .1M100.4 134.4l-25.4 .5M100.5 135.6a3.1 3.1 0 0 1 3.2 2.8M100.5 135.6h.1M100.5 135.6l-25.4 .5M100.5 135.6v.5"/>
<path d="M100.5 136.1v.8M100.5 136.1a3.1 3.1 0 0 1 3.2 2.8M100.5 136.1l-25.4 .5M100.5 136.9a2.45 2.45 0 0 1 2.6 2.4 2.45 2.45 0 0 1-2.5 2.5M100.5 136.9l-25.4 .5M101.5 139v.2M102.3 134.3a.69 .69 0 0 1 .8 .5M102.3 134.3a.63 .63 0 0 1 .8 .5M102.3 134.3l-5 1M102.3 134.3l.1 .5M102.3 134.3h.1M102.4 134.8l.1 .8"/>
<path d="M102.4 134.8a.68 .68 0 0 1 .7 .5M102.4 134.8l-4.1 .8M102.5 135.6l-.9 .1M102.5 135.6l.2 .7M103.1 134.8h.1M103.1 134.8l3.4 16.7M103.1 134.8v.5M103.1 135.3l-.6 .3M103.1 135.3l3.5 16.7M103.2 135.6l.3 1.1zM103.4 136.3l.2 .9M103.5 136.7l.1 .5"/>
<path d="M103.6 137.2v.1M103.7 138.4v.5M103.7 138.9a3.1 3.1 0 0 1-3.1 3.3M34 142.2a3.2 3.2 0 0 0 3.4 3M34.3 143.5l2.1 10.2M35.1 144.5l1.6 7.8M36.2 142.1v.3M36.4 154.1a3.1 3.1 0 0 0 3.3 3.1M36.8 155.4l.1 .8M36.9 156.2a.68 .68 0 0 0 .8 .5M36.9 156.2l.5 .1M37.3 144.7l.1 .5"/>
<path d="M37.6 156.5l.1 .2M37.9 156.7h-.2M38.1 142v.2M38.7 154.1v.2M39.5 150.5a3.1 3.1 0 0 0-3.1 3.3M39.5 150.5h.1M39.5 150.5a3.2 3.2 0 0 0-3.1 3.8v-.2M39.5 150.5v.5M39.5 151l.1 .8M39.5 151a3.2 3.2 0 0 0-3.1 3.1M39.6 151.8a2.44 2.44 0 0 0-2.5 2.5 2.44 2.44 0 0 0 2.6 2.4M39.7 156.7v.5"/>
<path d="M40.4 145l1.2 5.4M40.6 154v.2M42.2 150.4l-1.1-5.5 1.2 5.5M61.5 140.4l.1 .3M61.6 149.6v.2M61.6 149.4l-19.4 .6M62.2 149a.6 .6 0 0 0-.6 .6M62.2 149a.67 .67 0 0 0-.6 .6M62.2 149h.1M62.2 149v.5M62.2 149.5l-.5 .3M62.2 149.5l.1 .3"/>
<path d="M62.7 143v.5M62.7 143l-25.4 1.7M62.7 143.5l-25.3 1.7M63.4 140.3l.1 .2M64.1 153.3v.2M64.7 148l1.3 .2 .9 .5-.2-.1a2.89 2.89 0 0 0-2-.6M64.7 148h.1M64.7 148l-22.8 .7M64.7 148l.1 .5M64.8 148.5v.3M64.8 148.5l1.3 .2M64.8 148.5l-22.7 .7"/>
<path d="M64.9 149.7a3.1 3.1 0 0 1 3.2 2.8M64.9 149.7a3.1 3.1 0 0 1 3.3 3.3M64.9 149.7h.1M64.9 149.7l-25.4 .8M64.9 149.7v.5M64.9 150.2v.8M64.9 150.2a3.1 3.1 0 0 1 3.3 2.8M64.9 150.2l-25.4 .8M64.9 151a2.45 2.45 0 0 1 2.7 2.4 2.45 2.45 0 0 1-2.5 2.5M64.9 151l-25.3 .8M65.1 155.9v.5M65.1 156.4l-25.4 .8"/>
<path d="M65.1 155.9l-25.4 .8M65.7 140.2a3.1 3.1 0 0 1-3 3.3M66 153.1v.3M68.2 153.2a3.1 3.1 0 0 1-3.1 3.2M68.2 153v.2M72.7 141.6l-7.5 .4M73.1 142l-8.3 .5M74.5 152.6a3.1 3.1 0 0 0 3.4 3M75.2 148.2l.9-.7 1.2-.3-1 .3zM75.2 142.3v.5M75.8 155l-8.6 .5M75.8 149.5l-9.3 .5"/>
<path d="M76.7 152.5l.1 .3M77.3 147.2h.1M77.3 147.2l.1 .6M77.4 147.8l-1.4 .4M77.4 147.8v.3M77.5 149v-.1a3.1 3.1 0 0 0-3 3.4M77.5 149a3.2 3.2 0 0 0-3 3.8v-.2M77.5 149v.5M77.5 149.5l.1 .8M77.5 149.5a3.1 3.1 0 0 0-3 3.1M77.6 150.3a2.44 2.44 0 0 0-2.4 2.5 2.44 2.44 0 0 0 2.6 2.4M77.8 155.2l.1 .4"/>
<path d="M78.6 152.4v.2M79.9 148a.61 .61 0 0 1 .7 .5M79.9 148a.68 .68 0 0 1 .7 .5M79.9 148h.1M79.9 148l-17.7 1M79.9 148l.1 .5M80 148.5v.3M80 148.5l.6 .3M80 148.5l-17.8 1M80.6 148.5v.3M80.8 155.5a21.2 21.2 0 0 1-9.6 2.1 20.6 20.6 0 0 1-9-1.1M82.1 155.4a5.1 5.1 0 0 1-3.1 1.8 33.3 33.3 0 0 1-16 .5l-1.5-.6-.6-.6"/>
<path d="M98.1 142.3l1.1 5.4M98.7 142.3l1.1 5.4M98.8 146l-21.5 1.2M99 146.5l-21.6 1.3M99.1 147.3l-18.5 1.1M100.6 141.8v.4M100.6 142.2l-25.4 .6M100.6 141.8l-25.4 .5M102.1 151.1v.3M102.8 147.5a3.1 3.1 0 0 1 3.4 2.8M102.8 147.6a3.1 3.1 0 0 1 3.4 2.7M102.8 147.5v.1"/>
<path d="M102.8 147.5l-25.3 1.5M102.8 147.6l.1 .5M102.9 148.1v.8M102.9 148.1a3.2 3.2 0 0 1 3.3 2.8M102.9 148.1l-25.4 1.4M102.9 148.9a2.44 2.44 0 0 1 2.7 2.3 2.44 2.44 0 0 1-2.4 2.5M102.9 148.9l-25.3 1.4M103.2 153.7v.5M103.2 153.7l-25.4 1.5M103.2 154.2l-25.3 1.4M103.5 140.3l1.7 8M104 151v.2"/>
<path d="M105.7 147.5l.3 1.1zM105.9 148.3l.2 .9M106 152.3l.1 .5M106 152.3h.1M106 148.6l.1 .6M106.1 152.8l-.4 .1M106.1 149.2v.1M106.2 150.3v.6M106.2 150.9a3.2 3.2 0 0 1-3 3.3M106.5 151.5l.1 .1M106.5 151.5h.1M106.5 151.5l.1 .5"/>
<path d="M106.6 152l-.6 .3M106.6 151.6v.5M106.6 152v.1M106.6 152.1a.68 .68 0 0 1-.5 .7"/>
<circle cx="75.2" cy="139.9" r=".94"/>
<circle cx="75.2" cy="139.9" r=".96"/>
<circle cx="100.6" cy="139.4" r=".94"/>
<circle cx="100.6" cy="139.3" r=".96"/>
<circle cx="37.2" cy="142.3" r=".97"/>
<circle cx="37.2" cy="142.3" r=".93"/>
<circle cx="39.6" cy="154.3" r=".93"/>
<circle cx="39.6" cy="154.3" r=".97"/>
<circle cx="62.5" cy="140.6" r=".93"/>
<circle cx="62.5" cy="140.6" r=".97"/>
<circle cx="65" cy="153.5" r=".94"/>
<circle cx="65" cy="153.4" r=".96"/>
<circle cx="77.7" cy="152.7" r=".93"/>
<circle cx="77.7" cy="152.7" r=".96"/>
<circle cx="103.1" cy="151.3" r=".97"/>
<circle cx="103.1" cy="151.3" r=".93"/>
</g>
<g fill="none" stroke="#000" stroke-width=".2">
<path d="M129.6 12.7h137.1v21.1h-137.1zM129.6 23.2h137.1M140 23.2v10.6M149 23.2v10.6M234.1 23.2v10.6M248.5 23.2v10.6M133.1 167.1h.8M133.1 166.2h.8M133.5 165.8v.9M138.3 169.7h.8M138.3 168.9h.8M138.7 168.5v.8"/>
<path d="M144.7 175h.8M144.7 174.2h.8M144.8 172.4h.9M144.8 171.6h.9M145.1 173.8v.8M145.2 171.1v.9M149.6 169.7h.9M149.6 168.9h.9M150.1 168.5v.8"/>
</g>
<g fill="none" stroke="#c0c0c0" stroke-width=".2">
<path d="M118.6 157.2h34.9M153.5 153.3v49.9M153.5 158.1h43.1M172.5 153.3v28.6M184.4 153.3v28.6M196.6 153.3v49.9M266.7 153.3h-148.1v49.9M68.3 180h-41.6v23.2M93.7 178.7v19.5M118.6 178.7h-50.3v24.5M118.6 177.7h35M153.5 167.6h43.1"/>
<path d="M153.5 162.8h43.1M153.5 172.4h43.1M153.5 177.1h43.1M196.6 162.7h70.1M68.3 198.2h85.2M68.3 191.4l85.2 .1M68.3 185.1h50.3M118.6 184.6h35M153.6 181.9h43M196.6 197.8h70.1M196.6 184.9h70.1M206.7 184.9v12.9"/>
<path d="M217.5 197.8v5.4M242.2 197.8v5.4M252.2 184.9v12.9"/>
</g>
<path d="M139.7 3.2v9.5M3.1 107.9h9.6M266.7 107.9h9.5M139.7 203.2v9.6" fill="none" stroke="#c0c0c0" stroke-width=".25"/>
<path d="M12.7 12.7h254v190.5h-254z" fill="none" stroke="#c0c0c0" stroke-width=".5"/>
<g font-size="8.5">
<text x="210" y="175.5">JACK ASSY</text>
<text x="198.9" y="195.5">A</text>
</g>
<g font-size="8.1">
<text x="67.6" y="9.7">2</text>
<text x="207.3" y="9.7">1</text>
<text x="4.4" y="57">B</text>
<text x="270.4" y="57">B</text>
<text x="3.7" y="164.9">A</text>
<text x="269.7" y="164.9">A</text>
<text x="67.6" y="212.2">2</text>
<text x="207.3" y="212.2">1</text>
</g>
<text font-size="6.9" x="200.5" y="160.1">CHAFFEY COLLEGE</text>
<text font-size="5.6" x="210" y="193.5">TERM PROJECT</text>
<g font-size="3.4">
<text x="197.8" y="166">TITLE:</text>
<text x="198.7" y="188.1">SIZE</text>
<text x="207.5" y="188.1">DWG. NO.</text>
<text x="256.5" y="188.2">REV</text>
<text x="198.8" y="201.7">SCALE: 1:4</text>
<text x="217.7" y="201.8">WT:</text>
<text x="244.5" y="201.7">SHEET 1 OF 1</text>
</g>
<text font-size="3" x="14" y="213.5">SOLIDWORKS Educational Product. For Instructional Use Only.</text>
<g font-size="2.8">
<text x="191.2" y="19">REVISIONS</text>
<text x="131.1" y="29.6">ZONE</text>
<text x="141.5" y="29.6">REV.</text>
<text x="182.7" y="29.6">DESCRIPTION</text>
<text x="237.9" y="29.6">DATE</text>
<text x="250" y="29.6">APPROVED</text>
<text x="132.8" y="189.5">PETG</text>
</g>
<text font-size="2.5" x="175" y="161.3">KEMC</text>
<text font-size="2.4" x="119.8" y="156.2">UNLESS OTHERWISE SPECIFIED:</text>
<g font-size="2.2">
<text x="119.5" y="161.8">DIMENSIONS ARE IN INCHES</text>
<text x="154.8" y="161.4">DRAWN</text>
<text x="175.4" y="156.6">NAME</text>
<text x="187.9" y="156.7">DATE</text>
<text x="119.5" y="164.4">TOLERANCES:</text>
<text x="119.5" y="167.1">FRACTIONAL</text>
<text x="134.8" y="167.1">1/16</text>
<text x="154.9" y="166.3">CHECKED</text>
<text x="119.5" y="172.4">TWO PLACE DECIMAL</text>
<text x="119.5" y="169.7">ANGULAR: MACH</text>
<text x="139.5" y="169.7">.5</text>
<text x="143" y="169.7">BEND</text>
<text x="146" y="172.4">.03</text>
<text x="150.8" y="169.7">1</text>
<text x="154.8" y="171">ENG APPR.</text>
<text x="119.5" y="175">THREE PLACE DECIMAL</text>
<text x="145.8" y="175">.01</text>
<text x="154.9" y="175.7">MFG APPR.</text>
<text x="154.9" y="180.4">Q.A.</text>
<text x="154.9" y="184.6">COMMENTS:</text>
</g>
<g font-size="2.1">
<text x="185.5" y="160.9">12/4/2022</text>
<text x="75.5" y="195.7">NEXT ASSY</text>
<text x="100.9" y="195.7">USED ON</text>
<text x="86.9" y="201.5">APPLICATION</text>
<text x="123.1" y="201.6">DO NOT SCALE DRAWING</text>
</g>
<g font-size="2">
<text x="31.5" y="182.9">PROPRIETARY AND CONFIDENTIAL</text>
<text x="119.2" y="180.6">INTERPRET GEOMETRIC</text>
<text x="119.2" y="183.1">TOLERANCING PER:</text>
<text x="27.8" y="186.5">THE INFORMATION CONTAINED IN THIS</text>
<text x="27.8" y="189">DRAWING IS THE SOLE PROPERTY OF</text>
<text x="27.8" y="191.6">CHAFFEY COLLEGE. ANY</text>
<text x="119.1" y="186.7">MATERIAL</text>
<text x="27.8" y="194.1">REPRODUCTION IN PART OR AS A WHOLE</text>
<text x="27.8" y="196.6">WITHOUT THE WRITTEN PERMISSION OF</text>
<text x="119.1" y="193.5">FINISH</text>
<text x="27.8" y="199.1">CHAFFEY COLLEGE IS</text>
<text x="27.8" y="201.7">PROHIBITED.</text>
</g>
</svg>
